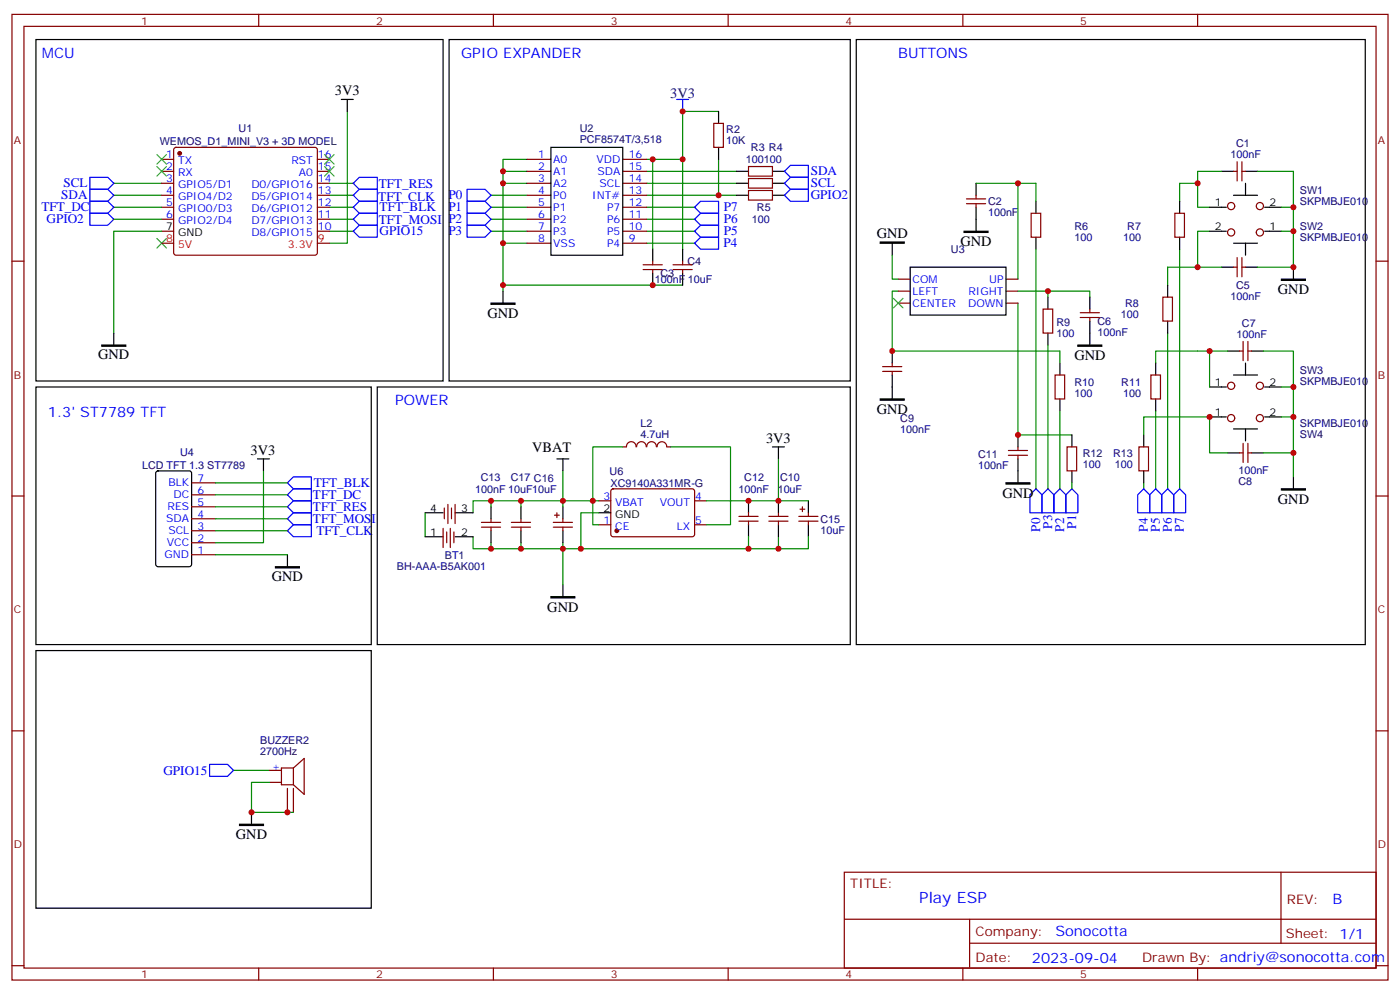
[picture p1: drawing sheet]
<svg xmlns="http://www.w3.org/2000/svg" width="412mm" height="292mm" viewBox="0 0 412 292" stroke-linecap="round" stroke-linejoin="round" font-family="sans-serif">
<g fill="none" stroke="#870000" stroke-width=".35">
<path d="M3.5 4.2h405.4v284.4h-405.4zM7.1 7.8h398.2v277.2h-398.2zM76.2 4.2v3.6M145.3 4.2v3.6M214.5 4.2v3.6M283.6 4.2v3.6M352.8 4.2v3.6M210.3 36.3h2.8v7.1h-2.8zM47.6 46.9h3.6M47.6 50.4h3.6M47.6 54h3.6M47.6 57.5h3.6"/>
<path d="M51.4 43.6l.5-.2h40.9l.5 .2 .2 .5-.1 30.6-.6 .4h-41.2l-.4-.7v-30.3zM93.5 46.9h3.5M93.5 50.4h3.5M93.5 54h3.5M93.5 57.5h3.5M155.2 46.9h7.1M155.2 50.4h7.1M155.2 54h7.1M155.2 57.5h7.1M183.4 46.9h7.1M183.4 50.4h7.1M183.4 54h7.1"/>
<path d="M183.4 57.5h7.1M220.5 56.1h7v2.8h-7zM220.5 52.6h7v2.8h-7zM220.5 49h7v2.9h-7zM284.7 60h5.6M284.7 58.6h5.6M287.5 57.5v1.1M287.5 60v1M363.4 50.4h1M364.4 47.6v5.7M365.8 50.4h1.1M365.8 47.6v5.7"/>
<path d="M3.5 76.9h3.6M47.6 61h3.6M47.6 64.6h3.6M47.6 68.1h3.6M47.6 71.6h3.6M93.5 61h3.5M93.5 64.6h3.5M93.5 68.1h3.5M93.5 71.6h3.5M155.2 61h7.1M155.2 64.6h7.1M155.2 68.1h7.1"/>
<path d="M155.2 71.6h7.1M183.4 61h7.1M183.4 64.6h7.1M183.4 68.1h7.1M183.4 71.6h7.1M189.4 79.4h5.7M189.4 78h5.7M192.3 76.9v1.1M192.3 79.4v1M198.3 79.4h5.6M198.3 78h5.6M201.1 76.9v1.1"/>
<path d="M201.1 79.4v1M303.7 62.8h2.9v7h-2.9zM346.1 62.8h2.8v7h-2.8zM363.4 78.7h1M364.4 75.8v5.7M365.8 75.8v5.7M365.8 78.7h1.1M405.3 76.9h3.6M264.6 82.2h3.5M264.6 85.7h3.5M264.6 89.3h3.5M296.3 82.2h3.6"/>
<path d="M296.3 85.7h3.6M296.3 89.3h3.6M307.3 91h2.8v7.1h-2.8zM318.2 93.5h5.6M318.2 92.1h5.6M321 91v1.1M321 93.5v1M342.5 87.5h2.9v7h-2.9zM260 109.4h5.6M260 107.9h5.6M262.8 106.9v1M262.8 109.4v1"/>
<path d="M310.8 110.4h2.8v7.1h-2.8zM339 110.4h2.8v7.1h-2.8zM365.1 103.4h1.1M366.2 100.5v5.7M367.6 100.5v5.7M367.6 103.4h1.1M183.4 131.6h1.1M184.5 131.6a1.41 1.41 0 0 1 1.5-1.6 1.41 1.41 0 0 1 1.4 1.6M187.5 131.6a1.41 1.41 0 0 1 1.4-1.6 1.41 1.41 0 0 1 1.4 1.6M190.5 131.6a1.41 1.41 0 0 1 1.4-1.6 1.41 1.41 0 0 1 1.4 1.6M193.6 131.6a1.41 1.41 0 0 1 1.4-1.5 1.41 1.41 0 0 1 1.4 1.5M196.5 131.6h1.1"/>
<path d="M297 134.1h5.7M297 132.6h5.7M299.9 131.6v1M299.9 134.1v1M314.3 131.6h2.8v7h-2.8zM335.5 131.6h2.8v7h-2.8zM365.1 133.3h1.1M366.2 130.5v5.7M367.6 130.5v5.7M367.6 133.3h1.1M3.5 146h3.6M56.4 159.8h7.1"/>
<path d="M56.4 156.3h7.1M56.4 152.8h7.1M56.4 149.2h7.1M56.4 145.7h7.1M56.4 142.2h7.1M130.5 155.6v5.6M130.9 149.6v3.2M131.6 156.6v3.2M131.9 148.5v5.7M132.6 155.6v5.6M133 149.6v3.2M133.7 156.6v3.2"/>
<path d="M134.1 148.5v5.7M141.8 153.8h5.7M141.8 155.2h5.7M144.6 152.8v1M144.6 155.2v1.1M150.6 153.8h5.7M150.6 155.2h5.7M153.5 152.8v1M153.5 155.2v1.1M163 153.8h5.6M163 155.2h5.6M163.3 151.7h1.4"/>
<path d="M164 151v1.4M165.8 152.8v1M165.8 155.2v1.1M176.4 154.5h3.5M176.4 147.5h3.5M180.2 144.1l.4-.2 23.6 .1 .4 .6-.1 13-.6 .4h-23.6l-.4-.7v-12.7zM204.6 154.5h3.5M204.6 147.5h3.5M217.7 153.5h5.6M217.7 152h5.6M220.5 151v1M220.5 153.5v1"/>
<path d="M226.5 153.5h5.6M226.5 152h5.6M229.3 151v1M229.3 153.5v1M235.3 153.5h5.6M235.3 152h5.6M235.7 149.9h1.4M236.4 149.2v1.4M238.1 151v1M238.1 153.5v1M405.3 146h3.6M56.4 163.3h7.1"/>
<path d="M3.5 215.2h3.6M405.3 215.2h3.6M79.4 226.8h3.5M79.4 230.4h3.5M84.7 232.1v7.1M86.4 226.1l3.2-2.8v10.6l-3.2-2.8M86.4 226.1v5M86.4 232.1v7.1M86.4 226.1h-3.5v5h3.5M248.7 256.8h156.6v28.2h-156.6zM377.3 256.8v20.9M248.7 270.7h156.5"/>
<path d="M285.6 277.7h119.6M285.6 270.7v14.1M3.5 284.3h3.6M76.2 285v3.6M145.3 285v3.6M214.5 285v3.6M283.6 285v3.6M352.8 285v3.6M405.3 284.3h3.6"/>
<circle cx="362.7" cy="68.4" r="1.06"/>
<circle cx="362.7" cy="60.7" r="1.06"/>
<circle cx="371.1" cy="68.4" r="1.06"/>
<circle cx="371.1" cy="60.7" r="1.06"/>
<circle cx="362.7" cy="113.6" r="1.06"/>
<circle cx="371.1" cy="113.6" r="1.06"/>
<circle cx="362.7" cy="123.1" r="1.06"/>
<circle cx="371.1" cy="123.1" r="1.06"/>
</g>
<path d="M46.2 49l2.8 2.9M46.2 45.5l2.8 2.8M49 49l-2.8 2.9M49 45.5l-2.8 2.8M95.6 45.5l2.8 2.8M95.6 49l2.8 2.9M98.4 45.5l-2.8 2.8M98.4 49l-2.8 2.9M46.2 70.2l2.8 2.8M49 70.2l-2.8 2.8M263.2 87.8l2.8 2.9M266 87.8l-2.8 2.9" fill="none" stroke="#3c3" stroke-width=".35"/>
<g fill="none" stroke="#008700" stroke-width=".35">
<path d="M102.3 32.8v38.8h-5.3M211.7 32.8h-10.6v14.1M33.5 57.5h14.1M33.5 54h14.1M97 57.5h7.1M97 54h7.1M144.6 57.5h10.6M155.2 46.9h-7v3.5M155.2 50.4h-7v3.6M155.2 54h-7v17.6M190.5 46.9h10.6v26.5M190.5 57.5h26.5"/>
<path d="M190.5 54h26.5M190.5 50.4h26.5M192.3 46.9v26.5M211.7 46.9v10.6M287.5 54h12.4M305.2 59.3v-5.3h-5.3v28.2M352.8 54h-5.3v5.3M359.8 50.4h-7v10.6h3.5M370.4 50.4h10.6v28.3h-10.6M33.5 64.6h14.1M33.5 61h14.1M47.6 68.1h-14.1v30"/>
<path d="M97 68.1h7.1M97 64.6h7.1M97 61h7.1M144.6 68.1h10.6M144.6 64.6h10.6M144.6 61h10.6M155.2 71.6h-7v14.1M190.5 68.1h14.1M190.5 64.6h14.1M190.5 61h14.1M190.5 71.6h14.1M262.8 75.1v7.1h1.8"/>
<path d="M305.2 73.4v70.5M347.5 73.4v70.5M352.8 78.7h-8.8v5.3M356.3 68.1h-3.5v10.6h7M377.5 68.1h3.5M377.5 61h3.5M148.2 84h52.9M264.6 85.7h-1.8v17.7h49.4v3.5M299.9 89.3v38.8h15.8M299.9 85.7h8.8M308.7 85.7h12.3v1.8M308.7 85.7v1.8"/>
<path d="M344 98.1v45.8M308.7 101.6v42.3M356.3 103.4v10.5M361.6 103.4h-21.2v3.5M372.2 103.4h8.8v37M377.5 113.9h3.5M77.6 138.6v21.2h-14.1M165.8 138.6v8.9h-26.5v3.5M183.4 131.6h-8.8v22.9h1.8M197.6 131.6h17.6v22.9h-7.1M229.3 135.1v12.4h-21.2M312.2 121v22.9"/>
<path d="M336.9 128.1v-5.3h19.4v10.5h5.3M340.4 121v22.9M372.2 133.3h8.8M377.5 122.8h3.5M63.5 142.2h21.2M63.5 145.7h21.2M63.5 152.8h21.2M63.5 149.2h21.2M63.5 156.3h21.2M125.2 151v7M144.6 147.5v1.7M144.6 159.8v1.8"/>
<path d="M153.5 147.5v1.7M153.5 159.8v1.8M165.8 159.8v12.4M176.4 151h-5.3v10.6h-31.8v-3.6M176.4 147.5h-10.6v1.7M220.5 158v3.6M229.3 158v3.6h-58.2M229.3 147.5h8.8M238.1 158v3.6h-8.8M315.7 142.2v1.7M336.9 142.2v1.7M63.5 163.3h21.2"/>
<path d="M68.8 226.8h10.6M79.4 230.4h-5.3v8.8h12.3"/>
</g>
<g fill="none" stroke="#000" stroke-width=".35">
<path d="M10.6 11.6h119.9v100.6h-119.9zM132.3 11.6h118.2v100.6h-118.2zM252.2 11.6h150v178.2h-150zM100.5 29.3h3.6M102.3 29.3v3.5M211.7 32.8v3.5M162.3 43.4h21.1v31.7h-21.1zM211.7 43.4v3.5M217 57.5h3.5M217 54h3.5M217 50.4h3.5M227.5 57.5h3.6"/>
<path d="M227.5 54h3.6M227.5 50.4h3.6M287.5 54v3.5M305.2 59.3v3.5M347.5 59.3v3.5M359.8 50.4h3.6M363.4 57.5h7M366.9 50.4h3.5M366.9 54v3.5M192.3 73.4v3.5M201.1 73.4v3.5M262.8 71.6v3.5"/>
<path d="M268.1 78.7h28.2v14.1h-28.2zM287.5 61v7.1M305.2 69.8v3.6M347.5 69.8v3.6M356.3 61h4.9M356.3 68.1h4.9M359.8 78.7h3.6M363.4 71.6h7M366.9 78.7h3.5M366.9 71.6v3.5M372.5 61h5M372.5 68.1h5"/>
<path d="M381 78.7v3.5M33.5 98.1v3.5M148.2 85.7v3.6M192.3 80.4v3.6M201.1 80.4v3.6M308.7 87.5v3.5M308.7 98.1v3.5M321 87.5v3.5M321 94.5v7.1M344 84v3.5M344 94.5v3.6M10.6 113.9h98.8v75.9h-98.8z"/>
<path d="M111.1 113.9h139.4v75.9h-139.4zM262.8 103.4v3.5M262.8 110.4v7.1M312.2 106.9v3.5M312.2 117.5v3.5M340.4 106.9v3.5M340.4 117.5v3.5M356.3 113.9h4.9M361.6 103.4h3.5M363.4 110.4h7M366.9 106.9v3.5M368.7 103.4h3.5"/>
<path d="M372.5 113.9h5M46.1 138.8l.5-.2h9.1l.7 .5v27.1l-.4 .6-9.4 .1-.7-.5v-27.1zM75.8 135.1h3.6M77.6 135.1v3.5M164 135.1h3.6M165.8 135.1v3.5M227.5 131.6h3.6M229.3 131.6v3.5M299.9 128.1v3.5M299.9 135.1v7.1M315.7 128.1v3.5M315.7 138.6v3.6"/>
<path d="M336.9 128.1v3.5M336.9 138.6v3.6M356.3 122.8h4.9M361.6 133.3h3.5M363.4 126.3h7M366.9 126.3v3.5M368.7 133.3h3.5M372.5 122.8h5M125.2 151h5.3M125.2 158h5.3M134.1 151h5.2M134.1 158h5.2"/>
<path d="M144.6 149.2v3.6M144.6 156.3v3.5M153.5 149.2v3.6M153.5 156.3v3.5M165.8 149.2v3.6M165.8 156.3v3.5M176.4 151h3.5M220.5 147.5v3.5M220.5 154.5v3.5M229.3 147.5v3.5M229.3 154.5v3.5M238.1 147.5v3.5"/>
<path d="M238.1 154.5v3.5M381 140.4v3.5M84.7 163.3v3.6M165.8 172.2v3.5M10.6 191.6h98.8v75.8h-98.8zM74.1 239.2v3.5"/>
</g>
<g fill="none" stroke="#00f" stroke-width=".35">
<path d="M199.3 29.3h3.5M201.1 29.3v3.5M26.5 55.7h5.2l1.8 1.8-1.8 1.8h-5.2zM26.5 52.2h5.2l1.8 1.8-1.8 1.7h-5.2zM26.5 59.3h5.2l1.8 1.7-1.8 1.8h-5.2zM104.1 57.5l1.7-1.8h5.3v3.6h-5.3zM104.1 54l1.7-1.8h5.3v3.5h-5.3zM137.6 59.3h5.3l1.7 1.7-1.7 1.8h-5.3zM137.6 55.7h5.3l1.7 1.8-1.7 1.8h-5.3zM206.4 59.3h5.3v3.5h-5.3l-1.8-1.8zM232.8 48.7h5.3v3.5h-5.3l-1.7-1.8zM232.8 52.2h5.3v3.5h-5.3l-1.7-1.7z"/>
<path d="M232.8 55.7h5.3v3.6h-5.3l-1.7-1.8zM26.5 62.8h5.2l1.8 1.8-1.8 1.7h-5.2zM104.1 68.1l1.7-1.8h5.3v3.5h-5.3zM104.1 61l1.7-1.7h5.3v3.5h-5.3zM105.8 62.8h5.3v3.5h-5.3l-1.7-1.7zM137.6 66.3h5.3l1.7 1.8-1.7 1.7h-5.3zM137.6 62.8h5.3l1.7 1.8-1.7 1.7h-5.3zM206.4 62.8h5.3v3.5h-5.3l-1.8-1.7zM206.4 66.3h5.3v3.5h-5.3l-1.8-1.7zM206.4 69.8h5.3v3.6h-5.3l-1.8-1.8zM84.7 145.7l1.7-1.8h5.3v3.6h-5.3zM84.7 152.8l1.7-1.8h5.3v3.5h-5.3z"/>
<path d="M84.7 156.3l1.7-1.8h5.3v3.5h-5.3zM84.7 142.2l1.7-1.8h5.3v3.5h-5.3zM86.4 147.5h5.3v3.5h-5.3l-1.7-1.8zM303.4 145.7l1.8-1.8 1.7 1.8v5.3h-3.5zM308.7 143.9l1.7 1.8v5.3h-3.5v-5.3zM310.4 145.7l1.8-1.8 1.8 1.8v5.3h-3.6zM315.7 143.9l1.8 1.8v5.3h-3.5v-5.3zM335.1 145.7l1.8-1.8 1.8 1.8v5.3h-3.6zM338.7 145.7l1.7-1.8 1.8 1.8v5.3h-3.5zM342.2 145.7l1.8-1.8 1.7 1.8v5.3h-3.5zM345.7 145.7l1.8-1.8 1.7 1.8v5.3h-3.5zM61.7 225.1h5.3l1.8 1.7-1.8 1.8h-5.3z"/>
</g>
<g fill="#870000" stroke="#870000" stroke-width=".35">
<circle cx="52.9" cy="45.2" r=".53"/>
<circle cx="181.7" cy="156.3" r=".53"/>
</g>
<path d="M259.3 71.3h7v.3h-7zM284 68.1h7v.3h-7zM144.6 89.3h7.1v.3h-7.1zM377.5 82.2h7v.3h-7zM30 101.6h7v.4h-7zM259.3 117.5h7v.3h-7zM317.5 101.6h7.1v.4h-7.1zM296.3 142.2h7.1v.3h-7.1zM377.5 143.9h7v.4h-7zM81.1 166.9h7.1v.3h-7.1zM162.3 175.7h7v.3h-7zM70.6 242.7h7v.4h-7z" fill="#000" stroke="#000" stroke-width=".35"/>
<g fill="#c00">
<circle cx="211.7" cy="57.5" r=".88"/>
<circle cx="201.1" cy="32.8" r=".88"/>
<circle cx="201.1" cy="46.9" r=".88"/>
<circle cx="192.3" cy="46.9" r=".88"/>
<circle cx="192.3" cy="84" r=".88"/>
<circle cx="148.2" cy="84" r=".88"/>
<circle cx="148.2" cy="50.4" r=".88"/>
<circle cx="148.2" cy="54" r=".88"/>
<circle cx="148.2" cy="71.6" r=".88"/>
<circle cx="352.8" cy="54" r=".88"/>
<circle cx="352.8" cy="78.7" r=".88"/>
<circle cx="381" cy="78.7" r=".88"/>
<circle cx="262.8" cy="103.4" r=".88"/>
<circle cx="308.7" cy="85.7" r=".88"/>
<circle cx="299.9" cy="54" r=".88"/>
<circle cx="299.9" cy="128.1" r=".88"/>
<circle cx="381" cy="61" r=".88"/>
<circle cx="381" cy="68.1" r=".88"/>
<circle cx="381" cy="113.9" r=".88"/>
<circle cx="356.3" cy="103.4" r=".88"/>
<circle cx="165.8" cy="161.6" r=".88"/>
<circle cx="381" cy="122.8" r=".88"/>
<circle cx="381" cy="133.3" r=".88"/>
<circle cx="356.3" cy="122.8" r=".88"/>
<circle cx="229.3" cy="147.5" r=".88"/>
<circle cx="220.5" cy="147.5" r=".88"/>
<circle cx="220.5" cy="161.6" r=".88"/>
<circle cx="165.8" cy="147.5" r=".88"/>
<circle cx="174.6" cy="147.5" r=".88"/>
<circle cx="171.1" cy="161.6" r=".88"/>
<circle cx="144.6" cy="147.5" r=".88"/>
<circle cx="153.5" cy="147.5" r=".88"/>
<circle cx="153.5" cy="161.6" r=".88"/>
<circle cx="144.6" cy="161.6" r=".88"/>
<circle cx="229.3" cy="161.6" r=".88"/>
<circle cx="84.7" cy="239.2" r=".88"/>
<circle cx="74.1" cy="239.2" r=".88"/>
</g>
<text font-size="4.6" fill="#00f" x="270.8" y="265.8">Play ESP</text>
<g font-size="4.2" fill="#00f">
<text x="12.3" y="16.9">MCU</text>
<text x="135.8" y="16.9">GPIO EXPANDER</text>
<text x="264.6" y="16.9">BUTTONS</text>
<text x="116.4" y="119.2">POWER</text>
<text x="14.1" y="122.8">1.3' ST7789 TFT</text>
<text x="392.5" y="266.1">B</text>
<text x="310.9" y="275.6">Sonocotta</text>
<text x="304" y="283.4">2023-09-04</text>
</g>
<g font-size="4.2">
<text x="98.7" y="28.1">3V3</text>
<text x="258.3" y="70">GND</text>
<text x="283" y="72.4">GND</text>
<text x="376.4" y="86.5">GND</text>
<text x="143.6" y="93.6">GND</text>
<text x="28.9" y="105.8">GND</text>
<text x="316.5" y="105.9">GND</text>
<text x="258.3" y="121.8">GND</text>
<text x="225.7" y="130.4">3V3</text>
<text x="73.8" y="133.9">3V3</text>
<text x="156.7" y="133">VBAT</text>
<text x="295.3" y="146.5">GND</text>
<text x="376.4" y="148.3">GND</text>
<text x="80.1" y="171.2">GND</text>
<text x="161.2" y="180.1">GND</text>
<text x="69.5" y="247">GND</text>
</g>
<text font-size="4.2" fill="#000080" x="197.4" y="28.9">3V3</text>
<g font-size="3.9" fill="#00f">
<text x="238.8" y="51.6">SDA</text>
<text x="18" y="58.7">SDA</text>
<text x="18.7" y="55.2">SCL</text>
<text x="111.4" y="59.1">TFT_CLK</text>
<text x="111.6" y="55.4">TFT_RES</text>
<text x="132.1" y="58.7">P0</text>
<text x="238.8" y="55.2">SCL</text>
<text x="238.8" y="58.7">GPIO2</text>
<text x="12.2" y="62.1">TFT_DC</text>
<text x="13.7" y="65.7">GPIO2</text>
<text x="111.8" y="62.2">TFT_BLK</text>
<text x="132.1" y="65.8">P2</text>
<text x="132.1" y="62.3">P1</text>
<text x="213.2" y="62.3">P7</text>
<text x="213.2" y="65.8">P6</text>
<text x="111.6" y="66">TFT_MOSI</text>
<text x="111.8" y="69.3">GPIO15</text>
<text x="132.1" y="69.3">P3</text>
<text x="213.2" y="69.3">P5</text>
<text x="213.1" y="72.8">P4</text>
<text x="92.4" y="143.3">TFT_BLK</text>
<text x="92.2" y="147">TFT_DC</text>
<text x="92.2" y="150.6">TFT_RES</text>
<text x="92.2" y="154.1">TFT_MOSI</text>
<text x="309.9" y="155.7" transform="rotate(-90 309.9 155.7)">P3</text>
<text x="317" y="155.7" transform="rotate(-90 317 155.7)">P1</text>
<text x="93.2" y="157.6">TFT_CLK</text>
<text x="306.4" y="156.5" transform="rotate(-90 306.4 156.5)">P0</text>
<text x="313.4" y="156.5" transform="rotate(-90 313.4 156.5)">P2</text>
<text x="338.1" y="156.5" transform="rotate(-90 338.1 156.5)">P4</text>
<text x="341.7" y="156.5" transform="rotate(-90 341.7 156.5)">P5</text>
<text x="345.2" y="156.5" transform="rotate(-90 345.2 156.5)">P6</text>
<text x="348.7" y="156.5" transform="rotate(-90 348.7 156.5)">P7</text>
<text x="48.1" y="228.1">GPIO15</text>
</g>
<g font-size="3.9" fill="#800">
<text x="250.5" y="261.4">TITLE:</text>
<text x="379.1" y="266.1">REV:</text>
<text x="287.4" y="275.6">Company:</text>
<text x="378.7" y="276.2">Sheet: 1/1</text>
<text x="287.4" y="283.3">Date:</text>
<text x="336.4" y="283.4">Drawn By: andriy@sonocotta.com</text>
</g>
<g font-size="3.2" fill="#800">
<text x="41.6" y="7.2">1</text>
<text x="110.8" y="7.2">2</text>
<text x="179.9" y="7.2">3</text>
<text x="249.1" y="7.2">4</text>
<text x="318.2" y="7.2">5</text>
<text x="4.1" y="42.3">A</text>
<text x="405.9" y="42.3">A</text>
<text x="4.1" y="111.5">B</text>
<text x="405.9" y="111.5">B</text>
<text x="4.1" y="180.6">C</text>
<text x="405.9" y="180.6">C</text>
<text x="4.1" y="249.8">D</text>
<text x="405.9" y="249.8">D</text>
<text x="41.6" y="288">1</text>
<text x="110.8" y="288">2</text>
<text x="179.9" y="288">3</text>
<text x="249.1" y="288">4</text>
<text x="318.2" y="288">5</text>
</g>
<g font-size="3.2" fill="#000080">
<text x="70.3" y="38.9">U1</text>
<text x="170.8" y="38.8">U2</text>
<text x="213.9" y="39.2">R2</text>
<text x="47" y="42.7">WEMOS_D1_MINI_V3 + 3D MODEL</text>
<text x="170.8" y="42.1">PCF8574T/3,518</text>
<text x="213.9" y="42.4">10K</text>
<text x="221.2" y="44.5">R3 R4</text>
<text x="362.4" y="46.6">100nF</text>
<text x="364.1" y="43.4">C1</text>
<text x="219.7" y="48">100100</text>
<text x="382.9" y="57.2">SW1</text>
<text x="221.5" y="65.7">100</text>
<text x="223" y="62.1">R5</text>
<text x="291" y="63.6">100nF</text>
<text x="291" y="60.4">C2</text>
<text x="382.9" y="60.4">SKPMBJE010</text>
<text x="316.5" y="71">100</text>
<text x="316.5" y="67.8">R6</text>
<text x="330.8" y="71">100</text>
<text x="332.1" y="67.8">R7</text>
<text x="382.9" y="71">SKPMBJE010</text>
<text x="382.9" y="67.8">SW2</text>
<text x="280.1" y="74.4">U3</text>
<text x="192.9" y="83.3">100nF</text>
<text x="194.5" y="81.6">C3</text>
<text x="202.5" y="78.1">C4</text>
<text x="202.6" y="83.3">10uF</text>
<text x="362.4" y="88.3">100nF</text>
<text x="364.1" y="85.1">C5</text>
<text x="311.2" y="96">R9</text>
<text x="323.3" y="95.7">C6</text>
<text x="330.2" y="93.6">100</text>
<text x="331.4" y="90.4">R8</text>
<text x="311.2" y="99.2">100</text>
<text x="323.3" y="98.9">100nF</text>
<text x="364.2" y="99.5">100nF</text>
<text x="365.9" y="96.3">C7</text>
<text x="316.5" y="113.6">R10</text>
<text x="330.3" y="113.6">R11</text>
<text x="382.9" y="113.3">SKPMBJE010</text>
<text x="382.9" y="110.1">SW3</text>
<text x="316.5" y="116.8">100</text>
<text x="330.8" y="116.8">100</text>
<text x="188.7" y="125.8">L2</text>
<text x="265.2" y="124.2">C9</text>
<text x="382.9" y="125.9">SKPMBJE010</text>
<text x="188.7" y="129">4.7uH</text>
<text x="265.2" y="127.4">100nF</text>
<text x="382.9" y="129.1">SW4</text>
<text x="53.1" y="134.4">U4</text>
<text x="288.1" y="138">100nF</text>
<text x="288.1" y="134.8">C11</text>
<text x="318.9" y="137.7">100</text>
<text x="318.9" y="134.5">R12</text>
<text x="327.9" y="134.5">R13</text>
<text x="328.4" y="137.7">100</text>
<text x="41.8" y="138.1">LCD TFT 1.3 ST7789</text>
<text x="141.6" y="141.5">C13</text>
<text x="150.4" y="141.5">C17 C16</text>
<text x="179.6" y="139.8">U6</text>
<text x="179.8" y="143.3">XC9140A331MR-G</text>
<text x="219.2" y="141.5">C12</text>
<text x="229.8" y="141.5">C10</text>
<text x="364.8" y="139.7">100nF</text>
<text x="364.8" y="142.9">C8</text>
<text x="140" y="145">100nF 10uF10uF</text>
<text x="217.6" y="145">100nF</text>
<text x="229.1" y="145">10uF</text>
<text x="241.7" y="153.9">C15</text>
<text x="241.7" y="157.1">10uF</text>
<text x="116.9" y="168">BH-AAA-B5AK001</text>
<text x="131" y="164.4">BT1</text>
<text x="76.6" y="219">BUZZER2</text>
<text x="76.6" y="222.2">2700Hz</text>
</g>
<g font-size="3.2" fill="#00f">
<text x="49" y="46.6">1</text>
<text x="93.7" y="46.6">16</text>
<text x="158.5" y="46.6">1</text>
<text x="163" y="48">A0</text>
<text x="175.7" y="48">VDD</text>
<text x="185.2" y="46.6">16</text>
<text x="49" y="50.1">2</text>
<text x="49" y="53.6">3</text>
<text x="52.5" y="48.3">TX</text>
<text x="52.5" y="51.9">RX</text>
<text x="85.8" y="48.3">RST</text>
<text x="88" y="51.9">A0</text>
<text x="93.7" y="53.6">14</text>
<text x="93.7" y="50.1">15</text>
<text x="158.5" y="50.1">2</text>
<text x="158.5" y="53.6">3</text>
<text x="163" y="51.5">A1</text>
<text x="176" y="51.5">SDA</text>
<text x="185.2" y="53.6">14</text>
<text x="185.2" y="50.1">15</text>
<text x="49" y="57.1">4</text>
<text x="52.5" y="55.4">GPIO5/D1</text>
<text x="52.5" y="58.9">GPIO4/D2</text>
<text x="74" y="58.9">D5/GPIO14</text>
<text x="74" y="55.4">D0/GPIO16</text>
<text x="93.7" y="57.1">13</text>
<text x="158.5" y="57.1">4</text>
<text x="163" y="55">A2</text>
<text x="163" y="58.6">P0</text>
<text x="174.5" y="58.6">INT#</text>
<text x="176.6" y="55">SCL</text>
<text x="185.2" y="57.1">13</text>
<text x="49" y="60.7">5</text>
<text x="49" y="64.2">6</text>
<text x="52.5" y="62.4">GPIO0/D3</text>
<text x="52.5" y="66">GPIO2/D4</text>
<text x="74" y="66">D7/GPIO13</text>
<text x="74" y="62.4">D6/GPIO12</text>
<text x="93.7" y="64.2">11</text>
<text x="93.7" y="60.7">12</text>
<text x="158.5" y="60.7">5</text>
<text x="158.5" y="64.2">6</text>
<text x="163" y="62.1">P1</text>
<text x="163" y="65.6">P2</text>
<text x="178.8" y="65.6">P6</text>
<text x="178.8" y="62.1">P7</text>
<text x="185.2" y="64.2">11</text>
<text x="185.2" y="60.7">12</text>
<text x="74" y="69.5">D8/GPIO15</text>
<text x="93.7" y="67.7">10</text>
<text x="158.5" y="67.7">7</text>
<text x="158.5" y="71.3">8</text>
<text x="163" y="69.1">P3</text>
<text x="178.8" y="69.1">P5</text>
<text x="185.2" y="71.3">9</text>
<text x="185.2" y="67.7">10</text>
<text x="163" y="72.7">VSS</text>
<text x="178.8" y="72.7">P4</text>
<text x="268.8" y="83.3">COM</text>
<text x="291.4" y="83.3">UP</text>
<text x="268.8" y="86.8">LEFT</text>
<text x="285.3" y="86.8">RIGHT</text>
<text x="268.8" y="90.3">CENTER</text>
<text x="285.2" y="90.3">DOWN</text>
<text x="49.6" y="143.2">BLK</text>
<text x="58.2" y="141.8">7</text>
<text x="51.1" y="146.8">DC</text>
<text x="58.2" y="148.9">5</text>
<text x="58.2" y="145.3">6</text>
<text x="177.7" y="147.1">3</text>
<text x="181.2" y="148.9">VBAT</text>
<text x="194.4" y="148.9">VOUT</text>
<text x="204.8" y="147.1">4</text>
<text x="49" y="153.8">SDA</text>
<text x="49.4" y="150.3">RES</text>
<text x="58.2" y="155.9">3</text>
<text x="58.2" y="152.4">4</text>
<text x="177.7" y="154.2">1</text>
<text x="181.2" y="155.9">CE</text>
<text x="199.4" y="155.9">LX</text>
<text x="204.8" y="154.2">5</text>
<text x="49.1" y="160.9">VCC</text>
<text x="49.6" y="157.3">SCL</text>
<text x="58.2" y="159.5">2</text>
<text x="48.5" y="164.4">GND</text>
<text x="58.2" y="163">1</text>
<text x="80.1" y="226.8">+</text>
</g>
<g font-size="3.2">
<text x="357.8" y="60.7">1</text>
<text x="373.9" y="60.7">2</text>
<text x="49" y="67.7">7</text>
<text x="52.5" y="69.5">GND</text>
<text x="357.8" y="67.7">2</text>
<text x="373.9" y="67.7">1</text>
<text x="357.8" y="113.6">1</text>
<text x="373.9" y="113.6">2</text>
<text x="357.8" y="122.4">1</text>
<text x="373.9" y="122.4">2</text>
<text x="126.7" y="150.6">4</text>
<text x="135.8" y="150.6">3</text>
<text x="177.7" y="150.6">2</text>
<text x="181.2" y="152.4">GND</text>
<text x="126.7" y="157.7">1</text>
<text x="135.8" y="157.7">2</text>
</g>
<g font-size="3.2" fill="#f00">
<text x="49" y="71.3">8</text>
<text x="93.7" y="71.3">9</text>
<text x="52.5" y="73">5V</text>
<text x="84.8" y="73">3.3V</text>
</g>
</svg>
